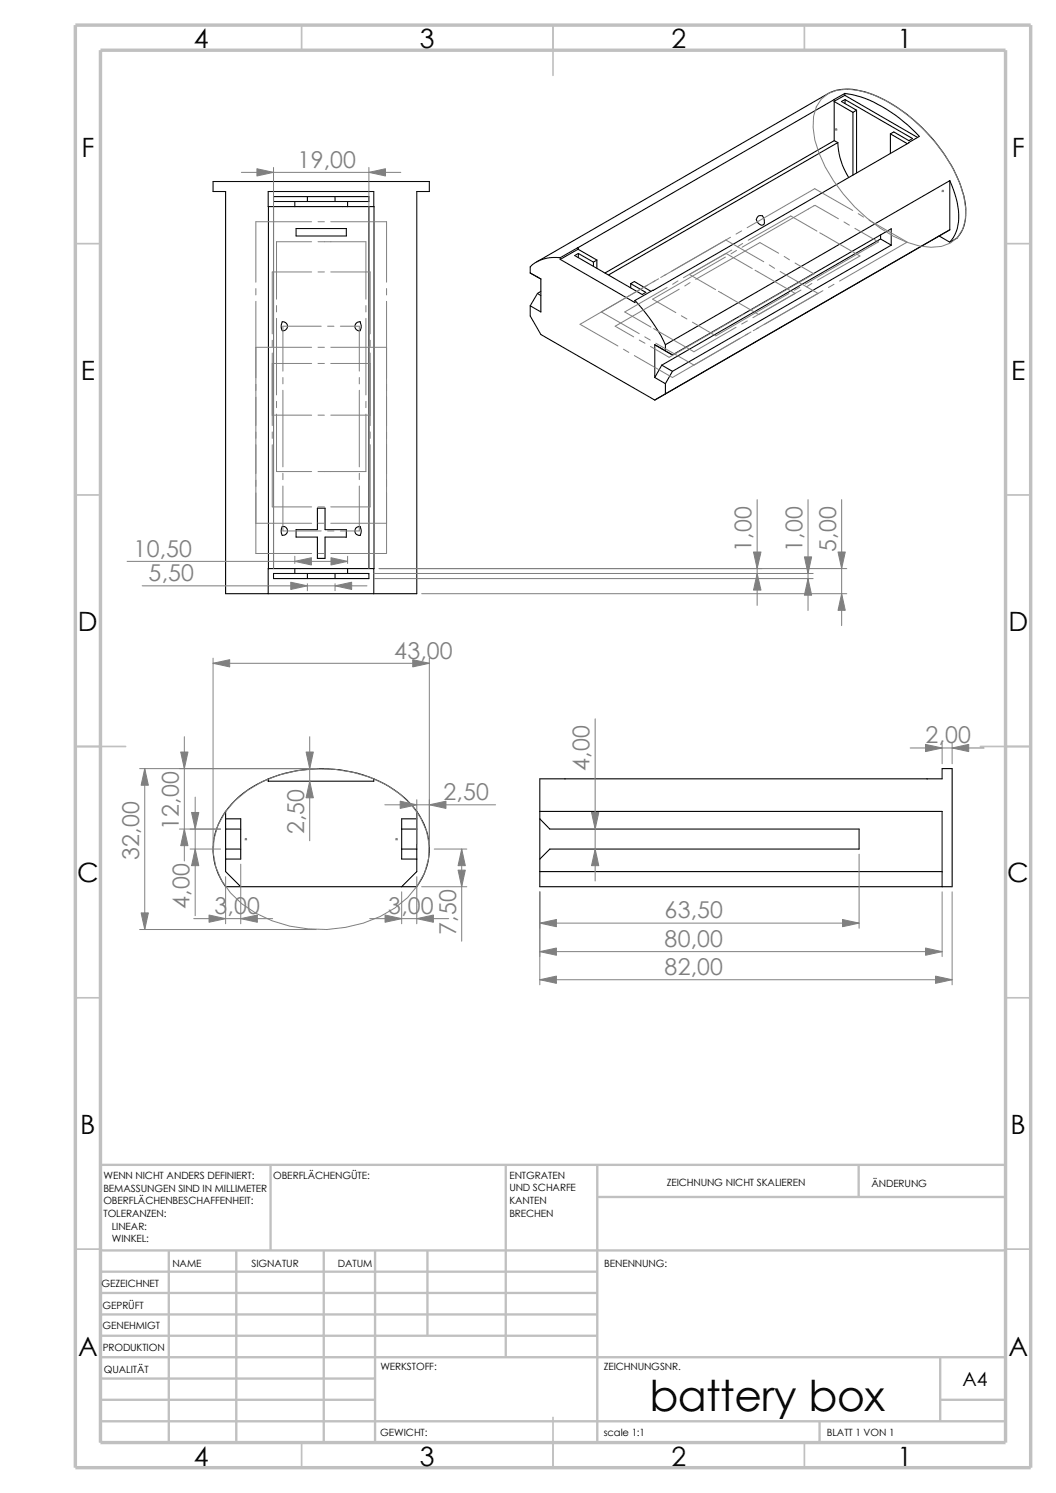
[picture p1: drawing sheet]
<svg xmlns="http://www.w3.org/2000/svg" width="210mm" height="297mm" viewBox="0 0 210 297" stroke-linecap="round" stroke-linejoin="round" font-family="sans-serif">
<g fill="none" stroke="#c0c0c0" stroke-width=".34">
<path d="M60 5v5M110 5v10M160 5v5M15 48.5h5M200 48.5h5M15 98.5h5M200 98.5h5M15 148.5h10M195 148.5h10M15 198.5h5M200 198.5h5M15 248.5h5"/>
<path d="M200 248.5h5M60 287v5M110 282v10M160 287v5"/>
</g>
<g fill="none" stroke="#c0c0c0" stroke-width=".47">
<path d="M53.8 231.7v17.1M100.6 231.7v38.3M118.8 231.7v55.3M118.8 238.1h81.2M170.8 231.7v6.4M200 231.7h-180v55.3M20 248.8h180M20 257.2h98.8M20 253h98.8M33.6 248.8v38.2M47 248.8v38.2M64.4 248.8v38.2"/>
<path d="M74.6 248.8v38.2M85 248.8v16.9M20 265.7h98.8M20 261.5h98.8M20 278.5h54.6M20 274.2h54.6M20 270h180M187 278.5h13M187 270v12.7M20 282.7h180M163 282.7v4.3"/>
</g>
<path d="M15 5h190v287h-190zM20 10h180v277h-180z" fill="none" stroke="#c0c0c0" stroke-width=".68" stroke-linecap="butt"/>
<g fill="none" stroke="#000" stroke-width=".21">
<path d="M165.9 19.8l-50.9 29.4M165.9 19.8v8.2M168 18.6a22.7 22.7 0 0 1 11.7 5.6l3.1 2.9-56.5 32.7M168 18.6l-2.1 1.2M168 19l-2.1 1.2M168 19l14.5 8.3M168 18.6v.4M168.1 19.8l-.8 .4 3 1.7M168.1 19.8l13.4 7.8-.7 .4-3-1.8-.7 .4M168.1 19.8v.8M54.4 39.1h19v1h-19zM61.1 39.1v1"/>
<path d="M66.6 39.1v1M165.9 28l-45.6 26.3M165.9 28l.7 .4M165.9 20.2l3.7 2.2M166.6 28.4a14.2 14.2 0 0 0 2.2 6.9M166.6 28.4l-45.6 26.3M169.6 22.4v12.4M170.3 21.9l-.7 .5M170.3 21.9v12.5M177.1 26.6v4M177.1 26.6l3.3 2M180.7 28.4h.1"/>
<path d="M188.9 35.9l-56.6 32.7M188.9 35.9v9.8M188.9 35.9a14.9 14.9 0 0 1 1.5 9.6l-.8 1.7-.7 1M53.4 41.1v72M54.4 41.1v72M58.6 41.1h10.5M58.6 41.1h-5.3v-3h21v3M58.6 40.1v1M58.9 45.5h10v1.4h-10zM69.1 41.1h5.3v72h-5.3M69.1 40.1v1M73.4 41.1v72"/>
<path d="M105.5 54.3l2.1 1.2v6.6l-2.1-1.3M105.5 54.3l1.4 .8M106.9 58.4l.7 .4M106.9 58.4l-1.4 2.4M107.6 58l-.7 .4M111.4 51.3v.3M111.4 51.6l14.9 8.6v-.4M111.4 51.3a7.1 7.1 0 0 0-5.9 1.8v1.2M115 49.2h.1M115 49.2l-3.6 2.1M115 49.2v.4M115 50.4l-.7 .4 13.4 7.8 .7-.4-3-1.8"/>
<path d="M115 49.6l-3.6 2M115 49.6l3.7 2.1M115 50.4l3 1.8M115 50.4v.8M118 52.2v.8M118.7 51.7l-.7 .5M118.7 51.7v1.7M125.4 56.4l.8-.4 3.3 2M125.4 56.4v.8M126.3 59.8a34.6 34.6 0 0 1 6 8.8M150.7 43.1a.75 .75 0 0 1 .9-.1 .75 .75 0 0 1 .4 .7 .75 .75 0 0 1-.4 1.1 1.13 1.13 0 0 1-1-1.5zM175.1 46.7v.8"/>
<path d="M175.1 47.5l-43.5 25.1M175.1 47.5l2.1 1.3M177.2 48.8v-3.3l-43.5 25.1-3.5-2v6.5M177.2 48.8l-43.5 25.1M186.8 46.9l-56.6 32.7M186.8 46.9l2.1 1.3M188.9 48.2a4.7 4.7 0 0 0 2.7-2.8 12.6 12.6 0 0 0-.7-9 32.7 32.7 0 0 0-18.2-17.9 10 10 0 0 0-8 .1l-58 33.5M188.9 45.7l-56.6 32.7M188.9 45.7l-2.1 1.2M56.1 64a.9 .9 0 0 1 1.1 .9 .9 .9 0 0 1-1.1 .9l-.2-.7zM70.8 64.3l.8-.3 .2 .8-.2 1a.88 .88 0 0 1-.9-.5 .88 .88 0 0 1 .1-1zM105.5 60.8v2.1l2.1 3.6 22.6 13.1"/>
<path d="M130.2 75.1l2.1 1.2M131.6 72.6l-1.4 2.5M131.6 72.6l2.1 1.3M132.3 68.6v1.2M132.3 76.3v2.1M132.3 78.4l-2.1 1.2M133.7 73.9l-1.4 2.4M53.3 118.1h21M53.3 118.1h-8.4v-80h-2.5v-2h43v2h-2.5v80h-8.6M54.4 114.1h19v1h-19zM56.1 104.7a.9 .9 0 0 1 1.1 .9 .9 .9 0 0 1-1.1 .9l-.2-.7zM58.6 113.1h10.5"/>
<path d="M58.6 113.1h-5.3v5M58.6 113.1v1M61.1 114.1v1M63.1 101.1h1.5v4.3h4.3v1.4h-4.3v4.3h-1.5v-4.3h-4.2v-1.4h4.2zM66.6 114.1v1M69.1 113.1v1M70.8 105l.8-.3 .2 .8-.2 1a.91 .91 0 0 1-.9-.5 .91 .91 0 0 1 .1-1zM74.3 113.1v5M53.3 155a19.1 19.1 0 0 0-8.4 6.4M53.4 154.9a28 28 0 0 1 20.9 0M53.4 154.9v.5M53.4 154.9l-.1 .1"/>
<path d="M74.3 154.9a19.8 19.8 0 0 1 8.6 6.5M74.3 154.9v.5h-21v-.4M107.4 154.9h80v-2h2v23.5h-82zM44.9 162.9h3v8h-3M44.9 161.4v12l3 3M44.9 168.9h3M44.9 164.9h3M44.9 161.4a12.5 12.5 0 0 0 0 15h38a12.5 12.5 0 0 0 0-15M79.9 168.9h3M79.9 164.9h3M82.9 162.9h-3v8h3M82.9 161.4v12l-3 3"/>
<path d="M107.4 161.4h80v15M107.4 162.9l1.9 2h61.6v4h-61.6l-1.9 2M107.4 173.4h80"/>
</g>
<g fill="none" stroke="#808080" stroke-width=".2">
<path d="M163.3 19.7a7.7 7.7 0 0 1 7.6-1.7 26.2 26.2 0 0 1 12.9 7.8 30.1 30.1 0 0 1 7.9 13.3 8.8 8.8 0 0 1-1.3 8.1l-1.4 1.1a10.6 10.6 0 0 1-8.7-.1 32.3 32.3 0 0 1-18.2-20.3l-.4-2.5 .1-2.2 .5-1.9zM48 34.3h31.7M54.4 33.3v79.8M73.4 33.3v79.8M162.1 37.5l-13.5 7.8M162.1 37.5l7.5 4.4M166.2 25.7h.3M166.2 25.6l.3 .3M166.3 25.6v.3M166.4 25.6l-.3 .3M187.4 38h.3M187.4 37.8l.3 .3"/>
<path d="M187.5 37.8v.3M187.6 37.8l-.3 .3M50.9 57.4v1.3M50.9 59.9v50.2h11.1M62 54.1h-7.9v12.3M62 44.1h-11.1v12M62 48.1h-7v11.4M63.2 48.1h9.6v11.4M63.2 44.1h1.3M63.2 54.1h1.3M65.8 44.1h11.1v12M65.8 54.1h7.8v12.3"/>
<path d="M76.9 57.4v1.3M76.9 59.9v50.2h-11.1M130.3 55.8l-14.9 8.7 7.5 4.3M131 55.5l-1.1 .6M132.7 57.2l-8.5 4.9 5.3 3M134.8 55.9l-1 .7M135.1 57.5l-12.8 7.4 3.7 2.1M137.2 56.2l-1 .7M144.3 51.1l-14.5 8.4 4.6 2.7M144.4 47.8l7.5 4.3M145.3 47.2l-13.9 8M145.5 49.7l-8.4 4.9 5.2 3"/>
<path d="M146.5 49.8l-1.1 .7M147.5 45.9l-1.1 .7M147.7 48.4l-1.1 .7M149.6 53.4l-5.2-3-8.5 4.8M150.2 53.8l8 4.6M153 52.7l1.1 .7M154.9 50.4l-3.8-2.1-12.8 7.3M155.2 54l7.5 4.4M156 51l1 .7M156.9 58.4l-14.5 8.4-4.7-2.7M158.1 52.3l3.8 2.2-12.8 7.3M158.1 58.4l-8.4 4.8"/>
<path d="M159 57.1l-1 .6M159.3 57.7l-8.4 4.9-8-4.6M161.5 56.4l-1.1 .7M162.5 46l-5.2-3-8.5 4.8M162.7 58.3l-10.7 6.3M163 46.3l8 4.6-8.4 4.9M163.7 57.8l-13.2 7.6M165.9 56.6l-1.1 .6M166.8 43.5l-4.7-2.6-14.5 8.3M167.9 44.2l1 .6M170 45.4l4.7 2.7M170.7 42.5l1 .7"/>
<path d="M172.8 43.8l7.6 4.3M174.7 48.1l-14.6 8.4M180.4 48.2l-13.4 7.7M50.9 69.1h11.1M54.1 67.7v1.3M54.1 70.2v14.5M54.1 72.3h7.9M55 60.8v1.3M55 63.3v15.3M55 79.8v1.3M56.3 75.1v1.3M56.3 77.6v15.3"/>
<path d="M63.2 69.1h1.3M63.2 72.3h1.3M63.9 64.9h-7.6v8.9M65.2 64.9h1.2M65.8 69.1h11.1M65.8 72.3h7.8M67.7 64.9h3.8v8.9M71.5 75.1v1.3M71.5 77.6v15.3M72.8 60.8v1.3M72.8 63.3v15.3M72.8 79.8v1.3"/>
<path d="M73.6 67.7v1.3M73.6 70.2v14.5M119.6 62.1l7.5 4.3M124 69.5l1.1 .6M127.1 67.6l1.2 .7M128.2 67l1.1 .6M129.4 68.9l3.7 2.2M130.4 68.3l7.6 4.3M135.5 62.8l1.1 .7M145.8 63.7l-12.7 7.4M146.4 65.1l-8.4 4.9-8-4.6M148 62.4l-1.1 .7"/>
<path d="M148.6 63.8l-1.1 .7M148.7 66.4l-15 8.7-7.5-4.4M149.4 66l-1.1 .7M150.9 65.2l-1.1 .6M54.1 85.9v1.3M54.1 88.5v12.3h7.9M54.1 82.6h7.9M55 82.4v11.4h7M56.3 94.1v1.3M56.3 96.7v8.9h7.6M63.2 82.6h1.3M65.8 82.6h7.8"/>
<path d="M71.5 94.1v1.3M71.5 96.7v8.9h-3.8M72.8 82.4v11.4h-9.6M73.6 88.5v12.3h-7.8M73.6 85.9v1.3M150.6 99.4v21M160.7 99.4v22.1M167.4 99.4v25.1M25.3 111.7h43.8M28.3 116.5h44.7M50.9 104.1h11.1M58.6 110.7v1.4"/>
<path d="M61.1 116.1v1.4M63.2 104.1h1.3M63.2 100.8h1.3M63.2 110.1h1.3M65.2 105.6h1.2M65.8 104.1h11.1M66.6 116.1v1.4M69.1 110.7v1.4M74.4 115.1h87.3M74.4 114.1h87.3M75.4 113.1h93M83.9 118.1h84.5"/>
<path d="M42.4 132h43M42.4 130.9v37M85.4 130.9v37M27.8 152.9h35.1M28.8 152.9v32M36.7 146.6v24.7M38.8 158.6v23.6M46.7 159.3a25.1 25.1 0 0 1 19.8-6.3 23.5 23.5 0 0 1 15.4 7.2 12.6 12.6 0 0 1 1.1 16 20 20 0 0 1-10.7 7.4 27.9 27.9 0 0 1-21.4-1.9 16.5 16.5 0 0 1-8-9.2 12.8 12.8 0 0 1 3.8-13.2zM61.6 146.6v20.7M82.9 159.1v8.8M118.4 143v32.3M181 148.8h14.7"/>
<path d="M187.4 147.8v4.1M189.4 147.8v4.1M35.7 164.9h8.2M37.8 168.9h6.1M44.9 174.4v9.4M47.9 171.9v11.9M48.8 166.9h.3M48.8 166.8l.3 .3M48.9 166.8v.3M49 166.8l-.3 .3M76.5 160.1h22.1M78.7 166.9h.3"/>
<path d="M78.7 166.8l.3 .3M78.9 166.8v.3M79 166.8l-.3 .3M79.9 177.4v6.4M82.9 174.4v9.4M83.9 176.4h8.9M86.4 168.9h6.4M91.8 168.9v18.3M107.4 177.4v18.5M170.9 169.9v14.8M187.4 177.4v12.9M189.4 177.4v18.5"/>
<path d="M27.8 184.9h35.1M38.5 182.8h15.7M73.5 182.8h15.7M107.4 183.6h63.5M107.4 189.3h80M107.4 194.9h82"/>
</g>
<g fill="#808080" stroke="#808080" stroke-width=".2">
<path d="M57.8 115.8l3.3 .7-3.3 .8z"/>
<path d="M66.6 116.5l3.3-.7v1.5z"/>
<path d="M166.7 109.8h1.4l-.7 3.3z"/>
<path d="M167.4 118.1l.7 3.3h-1.4z"/>
<path d="M160.7 115.1l.7 3.3h-1.4z"/>
<path d="M160 110.8h1.4l-.7 3.3z"/>
<path d="M150.6 114.1l.7 3.3h-1.4z"/>
<path d="M149.9 109.8h1.4l-.7 3.3z"/>
<path d="M65.8 111l3.3 .7-3.3 .7z"/>
<path d="M58.6 111.7l3.3-.7v1.4z"/>
<path d="M73.4 34.3l3.3-.7v1.4z"/>
<path d="M51.1 33.6l3.3 .7-3.3 .7z"/>
<path d="M184.1 148.1l3.3 .7-3.3 .7z"/>
<path d="M189.4 148.8l3.3-.7v1.4z"/>
<path d="M167.6 182.9l3.3 .7-3.3 .8z"/>
<path d="M107.4 183.6l3.3-.7v1.5z"/>
<path d="M184.1 188.6l3.3 .7-3.3 .7z"/>
<path d="M107.4 189.3l3.3-.7v1.4z"/>
<path d="M186.1 194.2l3.3 .7-3.3 .7z"/>
<path d="M107.4 194.9l3.3-.7v1.4z"/>
<path d="M117.6 161.6h1.5l-.7 3.3z"/>
<path d="M118.4 168.9l.7 3.3h-1.5z"/>
<path d="M61.6 155.4l.7 3.3h-1.4z"/>
<path d="M60.9 149.6h1.4l-.7 3.3z"/>
<path d="M82.1 131.2l3.3 .8-3.3 .7z"/>
<path d="M42.4 132l3.3-.8v1.5z"/>
<path d="M28.1 181.6h1.4l-.7 3.3z"/>
<path d="M28.8 152.9l.7 3.3h-1.4z"/>
<path d="M36.7 164.9l.7 3.3h-1.5z"/>
<path d="M35.9 149.6h1.5l-.7 3.3z"/>
<path d="M38.8 168.9l.7 3.3h-1.4z"/>
<path d="M38.1 161.6h1.4l-.7 3.3z"/>
<path d="M47.9 182.8l3.3-.8v1.5z"/>
<path d="M41.6 182l3.3 .8-3.3 .7z"/>
<path d="M91.8 168.9l.7 3.3h-1.4z"/>
<path d="M91.1 173.1h1.4l-.7 3.3z"/>
<path d="M85.4 160.1l3.3-.7v1.4z"/>
<path d="M79.6 159.4l3.3 .7-3.3 .7z"/>
<path d="M76.6 182l3.3 .8-3.3 .7z"/>
<path d="M82.9 182.8l3.3-.8v1.5z"/>
</g>
<text font-size="8.5" x="129.2" y="280.6">battery box</text>
<g font-size="5.3">
<text x="38.5" y="9.6">4</text>
<text x="83.5" y="9.6">3</text>
<text x="133.5" y="9.6">2</text>
<text x="178.5" y="9.6">1</text>
<text x="16.2" y="31.3">F</text>
<text x="201.2" y="31.3">F</text>
<text x="16" y="75.6">E</text>
<text x="201.1" y="75.6">E</text>
<text x="15.5" y="125.6">D</text>
<text x="200.6" y="125.6">D</text>
<text x="15.3" y="175.6">C</text>
<text x="200.3" y="175.6">C</text>
<text x="16" y="225.6">B</text>
<text x="201" y="225.6">B</text>
<text x="15.5" y="269.8">A</text>
<text x="200.5" y="269.8">A</text>
<text x="38.5" y="291.6">4</text>
<text x="83.5" y="291.6">3</text>
<text x="133.5" y="291.6">2</text>
<text x="178.5" y="291.6">1</text>
</g>
<g font-size="4.6" fill="#808080">
<text x="59.2" y="33.4">19,00</text>
<text x="26.6" y="110.7">10,50</text>
<text x="149.5" y="109.7" transform="rotate(-90 149.5 109.7)">1,00</text>
<text x="159.6" y="109.7" transform="rotate(-90 159.6 109.7)">1,00</text>
<text x="166.3" y="109.7" transform="rotate(-90 166.3 109.7)">5,00</text>
<text x="29.6" y="115.6">5,50</text>
<text x="78.4" y="131">43,00</text>
<text x="184.1" y="147.9">2,00</text>
<text x="117.3" y="153.4" transform="rotate(-90 117.3 153.4)">4,00</text>
<text x="88.2" y="159.2">2,50</text>
<text x="35.6" y="165.1" transform="rotate(-90 35.6 165.1)">12,00</text>
<text x="60.5" y="166" transform="rotate(-90 60.5 166)">2,50</text>
<text x="27.7" y="171" transform="rotate(-90 27.7 171)">32,00</text>
<text x="37.7" y="180.9" transform="rotate(-90 37.7 180.9)">4,00</text>
<text x="42.6" y="181.8">3,00</text>
<text x="77.2" y="181.8">3,00</text>
<text x="90.7" y="185.9" transform="rotate(-90 90.7 185.9)">7,50</text>
<text x="132.2" y="182.7">63,50</text>
<text x="132.2" y="188.4">80,00</text>
<text x="132.2" y="194">82,00</text>
</g>
<text font-size="3.9" x="191.4" y="275.6">A4</text>
<g font-size="2">
<text x="20.6" y="234.6">WENN NICHT ANDERS DEFINIERT:</text>
<text x="20.6" y="237.1">BEMASSUNGEN SIND IN MILLIMETER</text>
<text x="20.6" y="239.6">OBERFLÄCHENBESCHAFFENHEIT:</text>
<text x="54.4" y="234.6">OBERFLÄCHENGÜTE:</text>
<text x="101.3" y="234.5">ENTGRATEN</text>
<text x="101.3" y="239.5">KANTEN</text>
<text x="101.3" y="237">UND SCHARFE</text>
<text x="132.6" y="236">ZEICHNUNG NICHT SKALIEREN</text>
<text x="173.3" y="236.2">ÄNDERUNG</text>
<text x="20.6" y="242.1">TOLERANZEN:</text>
<text x="22.2" y="244.6">LINEAR:</text>
<text x="101.3" y="242">BRECHEN</text>
<text x="22.2" y="247.1">WINKEL:</text>
<text x="50" y="252">SIGNATUR</text>
<text x="67.2" y="252">DATUM</text>
<text x="120.2" y="252">BENENNUNG:</text>
<text x="20.2" y="256.1">GEZEICHNET</text>
<text x="34.3" y="252.1">NAME</text>
<text x="20.4" y="260.4">GEPRÜFT</text>
<text x="20.4" y="264.5">GENEHMIGT</text>
<text x="20.4" y="268.8">PRODUKTION</text>
<text x="20.7" y="273.2">QUALITÄT</text>
<text x="75.6" y="272.5">WERKSTOFF:</text>
<text x="120.1" y="272.5">ZEICHNUNGSNR.</text>
<text x="75.6" y="285.6">GEWICHT:</text>
<text x="120.1" y="285.6">scale 1:1</text>
<text x="164.5" y="285.6">BLATT 1 VON 1</text>
</g>
</svg>
